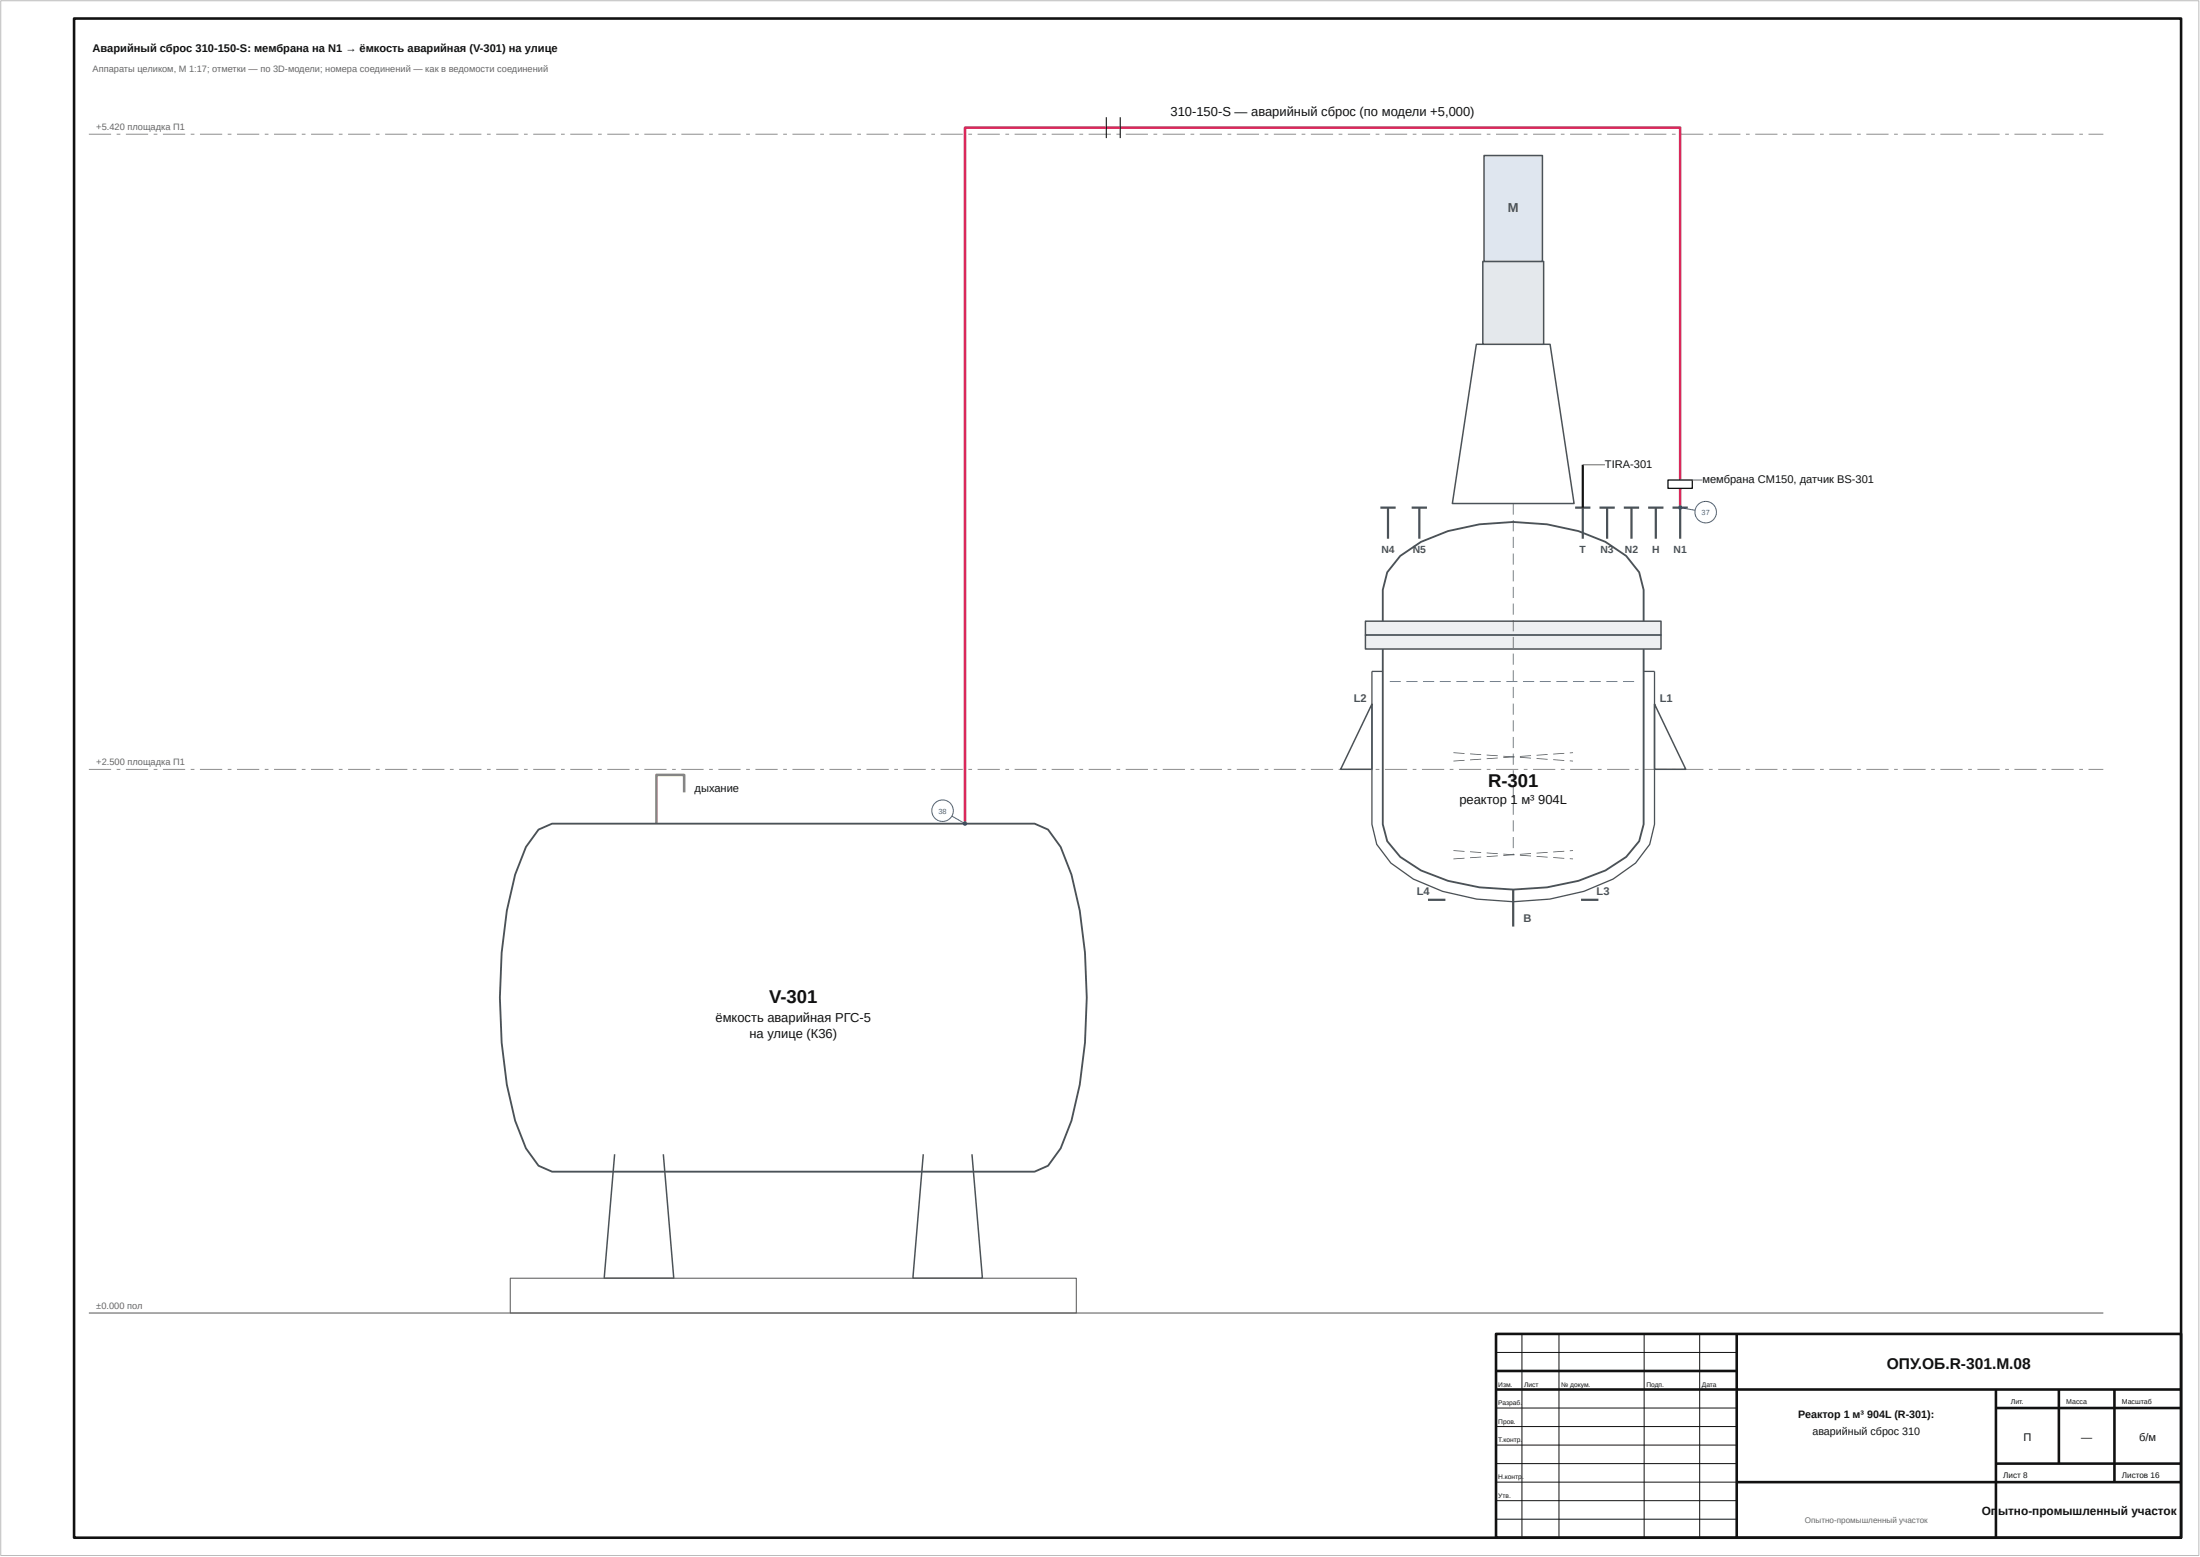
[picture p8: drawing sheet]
<svg xmlns="http://www.w3.org/2000/svg" width="594mm" height="420mm" viewBox="0 0 594 420" stroke-linecap="round" stroke-linejoin="round" font-family="sans-serif">
<path d="M20 5h569v410h-569zM404 360h185v55h-185zM469 360v55M404 370h65M404 375h185M539 375v40M539 380h50M556 375v20M571 375v25M469 400h120M539 395h50" fill="none" stroke="#111" stroke-width=".7" stroke-linecap="butt"/>
<path d="M453.7 137v-102.6h-193.1v187.9" fill="none" stroke="#db285b" stroke-width=".7" stroke-linecap="butt"/>
<path d="M184.8 213.8v-4.7h-7.6v13.2" fill="none" stroke="#a39e4c" stroke-width=".7" stroke-linecap="butt"/>
<path d="M.2 .2h593.6v419.6h-593.6z" fill="none" stroke="#bbb" stroke-width=".27"/>
<path d="M411 360v55M421 360v55M444 360v55M459 360v55M404 365h65M404 380h65M404 385h65M404 390h65M404 395h65M404 400h65M404 405h65M404 410h65" fill="none" stroke="#111" stroke-width=".27"/>
<path d="M24 354.4h544" fill="none" stroke="#666" stroke-width=".3"/>
<g fill="#666">
<path d="M24 207.5h6v.2h-6zM31.5 207.5h1v.2h-1zM34 207.5h6v.2h-6zM41.5 207.5h1v.2h-1zM44 207.5h6v.2h-6zM51.5 207.5h1v.2h-1zM54 207.5h6v.2h-6zM61.5 207.5h1v.2h-1zM64 207.5h6v.2h-6zM71.5 207.5h1v.2h-1zM74 207.5h6v.2h-6zM81.5 207.5h1v.2h-1zM84 207.5h6v.2h-6zM91.5 207.5h1v.2h-1zM94 207.5h6v.2h-6zM101.5 207.5h1v.2h-1zM104 207.5h6v.2h-6zM111.5 207.5h1v.2h-1zM114 207.5h6v.2h-6zM121.5 207.5h1v.2h-1zM124 207.5h6v.2h-6zM131.5 207.5h1v.2h-1zM134 207.5h6v.2h-6zM141.5 207.5h1v.2h-1zM144 207.5h6v.2h-6zM151.5 207.5h1v.2h-1zM154 207.5h6v.2h-6zM161.5 207.5h1v.2h-1zM164 207.5h6v.2h-6zM171.5 207.5h1v.2h-1zM174 207.5h6v.2h-6zM181.5 207.5h1v.2h-1zM184 207.5h6v.2h-6zM191.5 207.5h1v.2h-1zM194 207.5h6v.2h-6zM201.5 207.5h1v.2h-1zM204 207.5h6v.2h-6zM211.5 207.5h1v.2h-1zM214 207.5h6v.2h-6zM221.5 207.5h1v.2h-1zM224 207.5h6v.2h-6zM231.5 207.5h1v.2h-1zM234 207.5h6v.2h-6zM241.5 207.5h1v.2h-1zM244 207.5h6v.2h-6zM251.5 207.5h1v.2h-1zM254 207.5h6v.2h-6zM261.5 207.5h1v.2h-1zM264 207.5h6v.2h-6zM271.5 207.5h1v.2h-1zM274 207.5h6v.2h-6zM281.5 207.5h1v.2h-1zM284 207.5h6v.2h-6zM291.5 207.5h1v.2h-1zM294 207.5h6v.2h-6zM301.5 207.5h1v.2h-1zM304 207.5h6v.2h-6zM311.5 207.5h1v.2h-1zM314 207.5h6v.2h-6zM321.5 207.5h1v.2h-1zM324 207.5h6v.2h-6zM331.5 207.5h1v.2h-1zM334 207.5h6v.2h-6zM341.5 207.5h1v.2h-1zM344 207.5h6v.2h-6zM351.5 207.5h1v.2h-1zM354 207.5h6v.2h-6zM361.5 207.5h1v.2h-1zM364 207.5h6v.2h-6zM371.5 207.5h1v.2h-1zM374 207.5h6v.2h-6zM381.5 207.5h1v.2h-1zM384 207.5h6v.2h-6zM391.5 207.5h1v.2h-1zM394 207.5h6v.2h-6zM401.5 207.5h1v.2h-1zM404 207.5h6v.2h-6zM411.5 207.5h1v.2h-1zM414 207.5h6v.2h-6zM421.5 207.5h1v.2h-1zM424 207.5h6v.2h-6zM431.5 207.5h1v.2h-1zM434 207.5h6v.2h-6zM441.5 207.5h1v.2h-1zM444 207.5h6v.2h-6zM451.5 207.5h1v.2h-1zM454 207.5h6v.2h-6zM461.5 207.5h1v.2h-1zM464 207.5h6v.2h-6zM471.5 207.5h1v.2h-1zM474 207.5h6v.2h-6zM481.5 207.5h1v.2h-1zM484 207.5h6v.2h-6zM491.5 207.5h1v.2h-1zM494 207.5h6v.2h-6zM501.5 207.5h1v.2h-1zM504 207.5h6v.2h-6zM511.5 207.5h1v.2h-1zM514 207.5h6v.2h-6zM521.5 207.5h1v.2h-1zM524 207.5h6v.2h-6zM531.5 207.5h1v.2h-1zM534 207.5h6v.2h-6zM541.5 207.5h1v.2h-1zM544 207.5h6v.2h-6zM551.5 207.5h1v.2h-1zM554 207.5h6v.2h-6zM561.5 207.5h1v.2h-1zM564 207.5h4v.2h-4z"/>
<path d="M24 36.1h6v.2h-6zM31.5 36.1h1v.2h-1zM34 36.1h6v.2h-6zM41.5 36.1h1v.2h-1zM44 36.1h6v.2h-6zM51.5 36.1h1v.2h-1zM54 36.1h6v.2h-6zM61.5 36.1h1v.2h-1zM64 36.1h6v.2h-6zM71.5 36.1h1v.2h-1zM74 36.1h6v.2h-6zM81.5 36.1h1v.2h-1zM84 36.1h6v.2h-6zM91.5 36.1h1v.2h-1zM94 36.1h6v.2h-6zM101.5 36.1h1v.2h-1zM104 36.1h6v.2h-6zM111.5 36.1h1v.2h-1zM114 36.1h6v.2h-6zM121.5 36.1h1v.2h-1zM124 36.1h6v.2h-6zM131.5 36.1h1v.2h-1zM134 36.1h6v.2h-6zM141.5 36.1h1v.2h-1zM144 36.1h6v.2h-6zM151.5 36.1h1v.2h-1zM154 36.1h6v.2h-6zM161.5 36.1h1v.2h-1zM164 36.1h6v.2h-6zM171.5 36.1h1v.2h-1zM174 36.1h6v.2h-6zM181.5 36.1h1v.2h-1zM184 36.1h6v.2h-6zM191.5 36.1h1v.2h-1zM194 36.1h6v.2h-6zM201.5 36.1h1v.2h-1zM204 36.1h6v.2h-6zM211.5 36.1h1v.2h-1zM214 36.1h6v.2h-6zM221.5 36.1h1v.2h-1zM224 36.1h6v.2h-6zM231.5 36.1h1v.2h-1zM234 36.1h6v.2h-6zM241.5 36.1h1v.2h-1zM244 36.1h6v.2h-6zM251.5 36.1h1v.2h-1zM254 36.1h6v.2h-6zM261.5 36.1h1v.2h-1zM264 36.1h6v.2h-6zM271.5 36.1h1v.2h-1zM274 36.1h6v.2h-6zM281.5 36.1h1v.2h-1zM284 36.1h6v.2h-6zM291.5 36.1h1v.2h-1zM294 36.1h6v.2h-6zM301.5 36.1h1v.2h-1zM304 36.1h6v.2h-6zM311.5 36.1h1v.2h-1zM314 36.1h6v.2h-6zM321.5 36.1h1v.2h-1zM324 36.1h6v.2h-6zM331.5 36.1h1v.2h-1zM334 36.1h6v.2h-6zM341.5 36.1h1v.2h-1zM344 36.1h6v.2h-6zM351.5 36.1h1v.2h-1zM354 36.1h6v.2h-6zM361.5 36.1h1v.2h-1zM364 36.1h6v.2h-6zM371.5 36.1h1v.2h-1zM374 36.1h6v.2h-6zM381.5 36.1h1v.2h-1zM384 36.1h6v.2h-6zM391.5 36.1h1v.2h-1zM394 36.1h6v.2h-6zM401.5 36.1h1v.2h-1zM404 36.1h6v.2h-6zM411.5 36.1h1v.2h-1zM414 36.1h6v.2h-6zM421.5 36.1h1v.2h-1zM424 36.1h6v.2h-6zM431.5 36.1h1v.2h-1zM434 36.1h6v.2h-6zM441.5 36.1h1v.2h-1zM444 36.1h6v.2h-6zM451.5 36.1h1v.2h-1zM454 36.1h6v.2h-6zM461.5 36.1h1v.2h-1zM464 36.1h6v.2h-6zM471.5 36.1h1v.2h-1zM474 36.1h6v.2h-6zM481.5 36.1h1v.2h-1zM484 36.1h6v.2h-6zM491.5 36.1h1v.2h-1zM494 36.1h6v.2h-6zM501.5 36.1h1v.2h-1zM504 36.1h6v.2h-6zM511.5 36.1h1v.2h-1zM514 36.1h6v.2h-6zM521.5 36.1h1v.2h-1zM524 36.1h6v.2h-6zM531.5 36.1h1v.2h-1zM534 36.1h6v.2h-6zM541.5 36.1h1v.2h-1zM544 36.1h6v.2h-6zM551.5 36.1h1v.2h-1zM554 36.1h6v.2h-6zM561.5 36.1h1v.2h-1zM564 36.1h4v.2h-4z"/>
</g>
<path d="M373.4 171.4v51.1l1.2 4.5 3.5 4.3 5.6 3.6a62.7 62.7 0 0 0 42.5 2.8l7.3-2.8 5.6-3.6 3.6-4.3 1.2-4.5v-51.1M145.4 223.9l3.7-1.6h130.3l3.6 1.6 3.4 4.7 2.9 7.4a135.3 135.3 0 0 1 2.3 56.7l-2.3 9.8-2.9 7.4-3.4 4.7-3.6 1.6h-130.3l-3.7-1.6-3.4-4.7-2.9-7.4a135.8 135.8 0 0 1-2.2-56.7l2.2-9.8 2.9-7.4z" fill="none" stroke="#4a5258" stroke-width=".5"/>
<path d="M166 311.5l-2.8 33.5h18.7l-2.8-33.5M249.3 311.5l-2.8 33.5h18.8l-2.8-33.5" fill="none" stroke="#4a5258" stroke-width=".4"/>
<path d="M137.8 345h152.9v9.4h-152.9z" fill="none" stroke="#666" stroke-width=".3"/>
<path d="M373.4 181.2h-2.9v41.3l1.3 5.4 3.8 5 6.1 4.3a61.8 61.8 0 0 0 36.8 5.4l9.2-2 7.9-3.4 6.1-4.3 3.8-5 1.3-5.4v-41.3h-2.9" fill="none" stroke="#4a5258" stroke-width=".35"/>
<path d="M368.7 167.6h79.9v3.8h-79.9z" fill="#eef0f2"/>
<path d="M368.7 167.6h79.9v3.8h-79.9z" fill="none" stroke="#4a5258" stroke-width=".4"/>
<path d="M368.7 171.4h79.9v3.8h-79.9z" fill="#eef0f2"/>
<path d="M398.7 92.9h19.9l6.5 43h-32.9zM368.7 171.4h79.9v3.8h-79.9zM370.5 190v17.6h-8.5zM446.8 190l8.4 17.6h-8.4z" fill="none" stroke="#4a5258" stroke-width=".4"/>
<path d="M373.4 167.6v-8.4l1.2-4.8 3.5-4.4 5.6-3.8a60.5 60.5 0 0 1 42.5-2.9l7.3 2.9 5.6 3.8 3.6 4.4 1.2 4.8v8.4" fill="none" stroke="#4a5258" stroke-width=".5"/>
<path d="M400.4 70.5h16.5v22.4h-16.5z" fill="#e4e8ec"/>
<path d="M400.4 70.5h16.5v22.4h-16.5z" fill="none" stroke="#4a5258" stroke-width=".4"/>
<path d="M400.8 42h15.7v28.5h-15.7z" fill="#dfe6ef"/>
<path d="M400.8 42h15.7v28.5h-15.7z" fill="none" stroke="#4a5258" stroke-width=".4"/>
<g fill="#4a5258">
<path d="M408.5 135.9h.2v3h-.2zM408.5 140.4h.2v3h-.2zM408.5 144.9h.2v3h-.2zM408.5 149.4h.2v3h-.2zM408.5 153.9h.2v3h-.2zM408.5 158.4h.2v3h-.2zM408.5 162.9h.2v3h-.2zM408.5 167.4h.2v3h-.2zM408.5 171.9h.2v3h-.2zM408.5 176.4h.2v3h-.2zM408.5 180.9h.2v3h-.2zM408.5 185.4h.2v3h-.2zM408.5 189.9h.2v3h-.2zM408.5 194.4h.2v3h-.2zM408.5 198.9h.2v3h-.2zM408.5 203.4h.2v3h-.2zM408.5 207.9h.2v3h-.2zM408.5 212.4h.2v3h-.2zM408.5 216.9h.2v3h-.2zM408.5 221.4h.2v3h-.2zM408.5 225.9h.2v3h-.2zM408.5 230.4h.2v.3h-.2z"/>
<path d="M392.5 229.5l3 .2v.2l-3-.2zM397 229.8l3 .2v.2l-3-.2zM401.5 230.1l3 .2v.2l-3-.2zM406 230.4l3 .2v.2l-3-.2zM410.5 230.7l3 .2-.1 .2-3-.2zM415 231l2.9 .2v.2l-3-.2zM419.4 231.3l3 .2v.2l-3-.2zM423.9 231.6l.9 .1v.2l-.9-.1z"/>
<path d="M392.5 231.7l3-.2v.2l-3 .2zM397 231.4l3-.2v.2l-3 .2zM401.5 231.1l3-.2v.2l-3 .2zM406 230.8l3-.2v.2l-3 .2zM410.4 230.5l3-.3 .1 .2-3 .3zM414.9 230.1l3-.2v.2l-2.9 .2zM419.4 229.8l3-.2v.2l-3 .2zM423.9 229.5h.9v.2h-.9z"/>
<path d="M392.5 203l3 .2v.2l-3-.2zM397 203.4l3 .2v.2l-3-.2zM401.5 203.7l3 .2v.2l-3-.2zM406 204l3 .2v.2l-3-.2zM410.5 204.3l3 .2-.1 .2-3-.2zM415 204.6l2.9 .2v.2l-3-.2zM419.4 204.9l3 .2v.2l-3-.2zM423.9 205.2l.9 .1v.2l-.9-.1z"/>
<path d="M392.5 205.3l3-.2v.2l-3 .2zM397 205l3-.2v.2l-3 .2zM401.5 204.7l3-.2v.2l-3 .2zM406 204.4l3-.3v.2l-3 .3zM410.4 204l3-.2 .1 .2-3 .2zM414.9 203.7l3-.2v.2l-2.9 .2zM419.4 203.4l3-.2v.2l-3 .2zM423.9 203.1l.9-.1v.2l-.9 .1z"/>
</g>
<path d="M375.3 183.9h3v.2h-3zM379.8 183.9h3v.2h-3zM384.3 183.9h3v.2h-3zM388.8 183.9h3v.2h-3zM393.3 183.9h3v.2h-3zM397.8 183.9h3v.2h-3zM402.3 183.9h3v.2h-3zM406.8 183.9h3v.2h-3zM411.3 183.9h3v.2h-3zM415.8 183.9h3v.2h-3zM420.3 183.9h3v.2h-3zM424.8 183.9h3v.2h-3zM429.3 183.9h3v.2h-3zM433.8 183.9h3v.2h-3zM438.3 183.9h3v.2h-3z" fill="#1f5fa8"/>
<g fill="none" stroke="#4a5258" stroke-width=".6">
<path d="M372.8 137h4.1M374.8 137v8.4M381.2 137h4.1M383.3 137v8.4M425.4 137h4.1M427.4 137v8.4M431.9 137h4.2M434 137v8.4M438.5 137h4.1M440.6 137v8.4M445.1 137h4.1M447.1 137v8.4"/>
<path d="M451.7 137h4.1M453.7 137v8.4M408.6 240.1v10"/>
</g>
<path d="M427.4 125.4v11.6" fill="none" stroke="#111" stroke-width=".6"/>
<path d="M450.4 129.5h6.6v2.3h-6.6z" fill="#fff"/>
<path d="M450.4 129.5h6.6v2.3h-6.6z" fill="none" stroke="#111" stroke-width=".35"/>
<path d="M298.8 31.6v5.7M302.5 31.6v5.7" fill="none" stroke="#111" stroke-width=".3"/>
<path d="M385.6 242.8h4.7M427 242.8h4.6" fill="none" stroke="#4a5258" stroke-width=".6"/>
<path d="M427.4 125.4h6M453.7 129.5h6" fill="none" stroke="#666" stroke-width=".27"/>
<path d="M453.7 137l4.1 .7" fill="none" stroke="#1f5fa8" stroke-width=".27"/>
<circle cx="453.7" cy="137" r=".45" fill="#1f5fa8"/>
<circle cx="453.7" cy="137" r=".45" fill="none" stroke="#1f5fa8" stroke-width=".27"/>
<circle cx="460.6" cy="138.2" r="2.9" fill="#fff"/>
<g fill="none" stroke="#1f5fa8" stroke-width=".27">
<path d="M257 220.2l3.6 2.1"/>
<circle cx="460.6" cy="138.2" r="2.9"/>
</g>
<circle cx="260.6" cy="222.3" r=".45" fill="#1f5fa8"/>
<circle cx="260.6" cy="222.3" r=".45" fill="none" stroke="#1f5fa8" stroke-width=".27"/>
<circle cx="254.5" cy="218.8" r="2.9" fill="#fff"/>
<circle cx="254.5" cy="218.8" r="2.9" fill="none" stroke="#1f5fa8" stroke-width=".27"/>
<g font-size="5" fill="#111">
<text x="401.8" y="212.3">R-301</text>
<text x="207.7" y="270.7">V-301</text>
</g>
<text font-size="4.2" fill="#111" x="509.5" y="369.5">ОПУ.ОБ.R-301.М.08</text>
<g font-size="3.5" fill="#111">
<text x="316.1" y="31.2">310-150-S — аварийный сброс (по модели +5,000)</text>
<text x="394.1" y="217">реактор 1 м³</text>
<text x="415.4" y="217">904L</text>
<text x="193.2" y="275.8">ёмкость аварийная РГС-5</text>
<text x="202.4" y="280">на улице (К36)</text>
</g>
<text font-size="3.5" fill="#4a5258" x="407.2" y="57.3">M</text>
<g font-size="3.2" fill="#111">
<text x="535.2" y="409">Оп</text>
<text x="539.6" y="409">ытно-промышленный участок</text>
</g>
<g font-size="3" fill="#111">
<text x="25" y="14">Аварийный сброс 310-150-S: мембрана на N1 → ёмкость аварийная (V-301) на улице</text>
<text x="433.4" y="126.3">TIRA-301</text>
<text x="459.7" y="130.4">мембрана CM150, датчик BS-301</text>
<text x="187.6" y="213.8">дыхание</text>
<text x="546.4" y="389">П</text>
<text x="562" y="389">—</text>
<text x="577.7" y="389">б/м</text>
</g>
<g font-size="3" fill="#4a5258">
<text x="365.6" y="189.4">L2</text>
<text x="448.2" y="189.4">L1</text>
<text x="382.6" y="241.4">L4</text>
<text x="431.2" y="241.4">L3</text>
<text x="411.5" y="248.7">B</text>
</g>
<g font-size="2.9" fill="#111">
<text x="485.6" y="382.7">Реактор 1 м³</text>
<text x="504.2" y="382.7">904L (R-301):</text>
<text x="489.4" y="387.3">аварийный сброс 310</text>
</g>
<g font-size="2.8" fill="#4a5258">
<text x="373" y="149.1">N4</text>
<text x="381.5" y="149.1">N5</text>
<text x="426.6" y="149.1">T</text>
<text x="432.2" y="149.1">N3</text>
<text x="438.8" y="149.1">N2</text>
<text x="446.1" y="149.1">H</text>
<text x="451.9" y="149.1">N1</text>
</g>
<g font-size="2.5" fill="#666">
<text x="25" y="19.5">Аппараты целиком, М 1:17; отметки — по 3D-модели; номера соединений — как в ведомости соединений</text>
<text x="26" y="35">+5.420 площадка П1</text>
<text x="26" y="206.4">+2.500 площадка П1</text>
<text x="26" y="353.2">±0.000 пол</text>
</g>
<g font-size="2.2" fill="#111">
<text x="541" y="398.8">Лист 8</text>
<text x="573" y="398.8">Листов 16</text>
</g>
<text font-size="2.2" fill="#666" x="487.4" y="411">Опытно-промышленный участок</text>
<g font-size="2" fill="#1f5fa8">
<text x="459.5" y="139.1">37</text>
<text x="253.4" y="219.7">38</text>
</g>
<g font-size="1.9" fill="#111">
<text x="543" y="378.8">Лит.</text>
<text x="558" y="378.8">Масса</text>
<text x="573" y="378.8">Масштаб</text>
</g>
<g font-size="1.8" fill="#111">
<text x="404.6" y="374.2">Изм.</text>
<text x="411.6" y="374.2">Лист</text>
<text x="421.6" y="374.2">№ докум.</text>
<text x="444.6" y="374.2">Подп.</text>
<text x="459.6" y="374.2">Дата</text>
<text x="404.6" y="379.2">Разраб.</text>
<text x="404.6" y="384.2">Пров.</text>
<text x="404.6" y="389.2">Т.контр.</text>
<text x="404.6" y="399.2">Н.контр</text>
<text x="411" y="399.2">.</text>
<text x="404.6" y="404.2">Утв.</text>
</g>
</svg>
